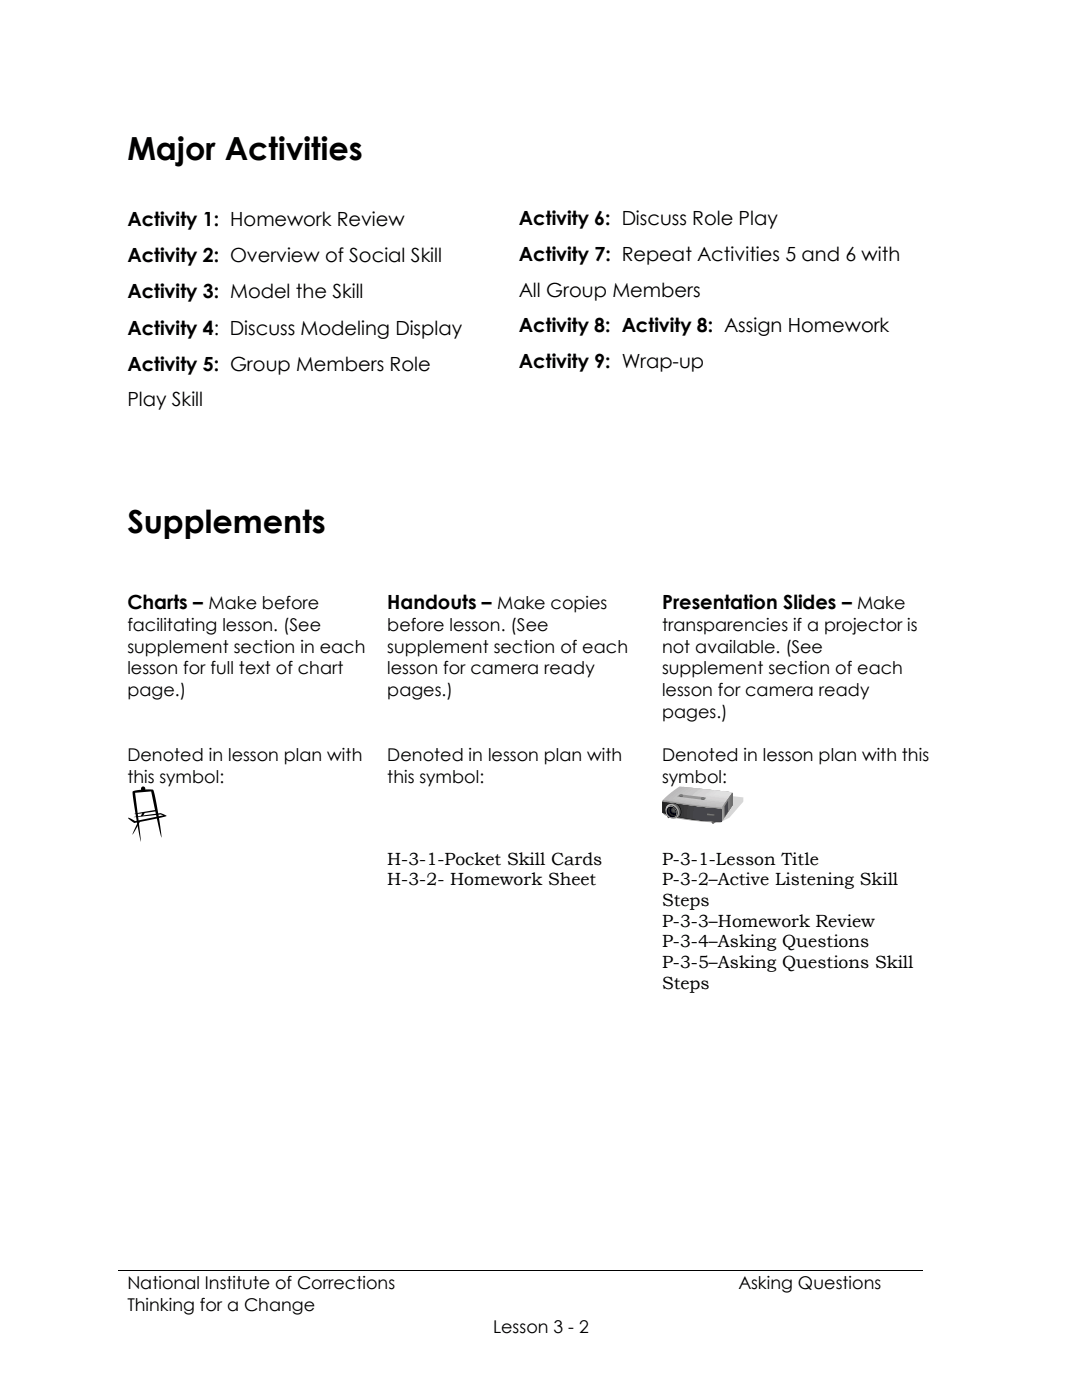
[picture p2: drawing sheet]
<svg xmlns="http://www.w3.org/2000/svg" width="216mm" height="279mm" viewBox="0 0 216 279" stroke-linecap="round" stroke-linejoin="round" font-family="sans-serif">
<path d="M23.5 253.7h78.1M101.8 253.7h4M105.9 253.7h78.3" fill="none" stroke="#000" stroke-width=".2"/>
<g fill="#000">
<path d="M101.6 253.6h.2v.1h-.2z" fill-rule="evenodd"/>
<path d="M105.8 253.6h.1v.1h-.1z" fill-rule="evenodd"/>
</g>
<g fill="#fff">
<path d="M24.6 41h.3v.2h-.3z" fill-rule="evenodd"/>
<path d="M24.6 41h.3v.2h-.3z" fill-rule="evenodd"/>
<path d="M24.9 41h69v.2h-69z" fill-rule="evenodd"/>
<path d="M93.9 41h.2v.2h-.2z" fill-rule="evenodd"/>
<path d="M93.9 41h.2v.2h-.2z" fill-rule="evenodd"/>
<path d="M24.6 41.2h.3v7.2h-.3z" fill-rule="evenodd"/>
<path d="M93.9 41.2h.2v7.2h-.2z" fill-rule="evenodd"/>
<path d="M24.6 48.4h.3v7.1h-.3z" fill-rule="evenodd"/>
<path d="M93.9 48.4h.2v7.1h-.2z" fill-rule="evenodd"/>
<path d="M24.6 62.7h.3v.2h-.3z" fill-rule="evenodd"/>
<path d="M24.6 62.7h.3v.2h-.3z" fill-rule="evenodd"/>
<path d="M24.9 62.7h69v.2h-69z" fill-rule="evenodd"/>
<path d="M93.9 62.7h.2v.2h-.2z" fill-rule="evenodd"/>
<path d="M93.9 62.7h.2v.2h-.2z" fill-rule="evenodd"/>
<path d="M24.6 55.5h.3v7.2h-.3z" fill-rule="evenodd"/>
<path d="M93.9 55.5h.2v7.2h-.2z" fill-rule="evenodd"/>
</g>
<g fill="#000">
<path d="M25.6 163.2l1.4 .7 5.6-1.2-.6-.2-5.3 .6 4.3-.7a2.26 2.26 0 0 1 2.3 .4l-5.7 1.3a1.16 1.16 0 0 1-1.6-.4z" fill-rule="evenodd"/>
<path d="M26.8 162.4l4.4-.8v.3z" fill-rule="evenodd"/>
<path d="M27.6 164l.4-.1-1.6 2.7z" fill-rule="evenodd"/>
<path d="M28.4 162.2l.6-.2-.5 .9h-.4z" fill-rule="evenodd"/>
<path d="M26.5 158l1.7-.4a.45 .45 0 0 1 .3-.6 .45 .45 0 0 1 .5 .6h1.5a51.9 51.9 0 0 1 1.7 9.6l-2-9.3-3.2 .3 1.1 9.8v-.1a80.5 80.5 0 0 1-1.6-9.9z" fill-rule="evenodd"/>
</g>
<path d="M143.7 158.6l4.6 .5v.9l-2.7 3.2-1.5 .7-1.6-3.8z" fill-rule="evenodd" fill="#d8d8d8"/>
<g fill="#4f4449">
<path d="M141.8 163.8l1.2 .2-.7 .4h-.2z" fill-rule="evenodd"/>
<path d="M133.1 162.6l1.1 .3-.9 .4z" fill-rule="evenodd"/>
</g>
<path d="M132.6 159.3l3-2.3 10.4 1.1 .3 .4-2.4 2.9-8-1-3.7-.7z" fill-rule="evenodd" fill="#bcb7ba"/>
<path d="M133.3 159.4l2.1-1.8a1.86 1.86 0 0 1 2.1-.4l8.5 .9 .2 .4-1.5 1.8a1.27 1.27 0 0 1-1.7 .8l-7.1-.9-2.7-.6z" fill-rule="evenodd" fill="#bfbabc"/>
<path d="M134.4 159.1l1.6-1.3a1.9 1.9 0 0 1 2.1-.6l6.5 .8a1.87 1.87 0 0 1 1.6 .4l-1.4 1.8a1.19 1.19 0 0 1-1.6 .7l-5.9-.8-3.2-.6z" fill-rule="evenodd" fill="#c4bfc1"/>
<path d="M135.2 159.2l1.6-1.4a1.91 1.91 0 0 1 2.2-.5l5.7 .7a1.76 1.76 0 0 1 1.5 .4l-1.3 1.6a1.1 1.1 0 0 1-1.5 .6l-6.3-.8-2.1-.4z" fill-rule="evenodd" fill="#c6c1c4"/>
<path d="M136.2 159l1.3-1.1a1.77 1.77 0 0 1 2.1-.5l5.2 .6a1.62 1.62 0 0 1 1.4 .3l-1.2 1.6a1.01 1.01 0 0 1-1.4 .5l-4.7-.5-3-.6z" fill-rule="evenodd" fill="#c9c4c6"/>
<path d="M137 159l.7-.6a2.48 2.48 0 0 1 2.9-.9l5.5 .7a.66 .66 0 0 1-.4 .8l-.6 .7a.93 .93 0 0 1-1.3 .5l-5-.6-2-.4z" fill-rule="evenodd" fill="#cec6c9"/>
<path d="M138 158.8l.5-.4a2.28 2.28 0 0 1 2.7-.8l4.9 .6a.69 .69 0 0 1-.5 .8l-.4 .6a.95 .95 0 0 1-1.4 .4l-4.1-.5-1.9-.4z" fill-rule="evenodd" fill="#d3ced1"/>
<path d="M138.9 158.8l.5-.5a1.99 1.99 0 0 1 2.3-.7l4.3 .5 .1 .2-.8 1a1.15 1.15 0 0 1-1.5 .5l-5.1-.8z" fill-rule="evenodd" fill="#d8d1d3"/>
<path d="M139.7 158.8l.9-.8a1.27 1.27 0 0 1 1.5-.3l3.9 .4 .1 .2-.7 .9a1.12 1.12 0 0 1-1.5 .3l-3.4-.4-.9-.2z" fill-rule="evenodd" fill="#dbd3d6"/>
<path d="M140.5 158.8l.3-.3a2.02 2.02 0 0 1 2.4-.7l2.8 .3 .1 .2-.4 .4a1.16 1.16 0 0 1-1.5 .6z" fill-rule="evenodd" fill="#ddd6d8"/>
<path d="M141.6 158.5l.1-.1a1.54 1.54 0 0 1 2-.5l2.3 .2 .1 .2-.3 .3a1.13 1.13 0 0 1-1.6 .5l-2.8-.4z" fill-rule="evenodd" fill="#e2dbdd"/>
<path d="M142.4 158.5l.9-.7 2.7 .4 .1 .1-.7 .7-3.1-.4z" fill-rule="evenodd" fill="#e5dde0"/>
<path d="M132.2 159.6l6.4 1.1 5.4 .5v2.9a38.3 38.3 0 0 1-11.4-1.5l-.4-.4-.1-2.2z" fill-rule="evenodd" fill="#9b9391"/>
<path d="M146.1 158.3l.2 .4v1.8l-2.3 3.6v-2.9z" fill-rule="evenodd" fill="#a59e9b"/>
<path d="M146.1 158.3l.2 .9a2.85 2.85 0 0 1-.8 2.6l-1.4 2v-1.4a2.74 2.74 0 0 1 .8-2.4z" fill-rule="evenodd" fill="#a39999"/>
<path d="M146.1 158.3l.2 .9a2.76 2.76 0 0 1-.8 2.5l-1.2 1.8v-1.3a2.69 2.69 0 0 1 .8-2.5z" fill-rule="evenodd" fill="#9b9396"/>
<path d="M146.1 158.3v.1a3.5 3.5 0 0 1-.8 3.7l-.8 1.2v-1.4a2.6 2.6 0 0 1 .7-2.3z" fill-rule="evenodd" fill="#998e93"/>
<path d="M146.1 158.3l.1 .2a3.8 3.8 0 0 1-1 3.7l-.5 .8v-1.3a2.4 2.4 0 0 1 .6-2.2z" fill-rule="evenodd" fill="#91898e"/>
<path d="M146.1 158.3l.1 .1a3.6 3.6 0 0 1-.9 3.6l-.5 .7v-1.9a2.09 2.09 0 0 1 .7-1.6z" fill-rule="evenodd" fill="#8e848c"/>
<path d="M146.1 158.3l.2 .8a3.2 3.2 0 0 1-1 2.8l-.3 .5v-2.5z" fill-rule="evenodd" fill="#877f89"/>
<path d="M146.1 158.3l.2 .8a2.84 2.84 0 0 1-.8 2.6l-.3 .4v-1.2a2.99 2.99 0 0 1 .8-2.4z" fill-rule="evenodd" fill="#847a87"/>
<path d="M146.1 158.3l.2 .8a3 3 0 0 1-.8 2.6l-.1 .2v-1.2a2.69 2.69 0 0 1 .6-2.3z" fill-rule="evenodd" fill="#7c7582"/>
<path d="M146.1 158.3l.2 .2v1a2.25 2.25 0 0 1-.7 2l-.1 .1v-1.2a2.19 2.19 0 0 1 .5-1.9z" fill-rule="evenodd" fill="#7a707f"/>
<path d="M146.1 158.3l.2 .2v1a1.69 1.69 0 0 1-.5 1.6l-.1 .2v-2.3z" fill-rule="evenodd" fill="#726b7c"/>
<path d="M146.1 158.3l.2 .2v2l-.4 .5v-2.2z" fill-rule="evenodd" fill="#70667a"/>
<path d="M132.1 160l4.8 .8 7 .8 .1 2.3-6.2-.4a26.3 26.3 0 0 1-5.7-1.3z" fill-rule="evenodd" fill="#28231c"/>
<path d="M132.7 160.1l5.6 .9 5.6 .6 .1 2.3-6.3-.4-2.5-.5-2.2-.6-.3-.1z" fill-rule="evenodd" fill="#2b2821"/>
<path d="M133.4 160.2l4 .7 6.5 .7 .1 2.3-5.7-.4-2.6-.4-2.4-.7z" fill-rule="evenodd" fill="#2d2826"/>
<path d="M134 160.3l4.7 .7 5.2 .5 .1 2.4-5.7-.4-2.4-.4-1.9-.5z" fill-rule="evenodd" fill="#302d2b"/>
<path d="M134.7 160.4l4.8 .7 4.4 .4 .1 2.4-5.1-.3-2-.3-2.3-.6z" fill-rule="evenodd" fill="#333033"/>
<path d="M135.3 160.5l4.1 .6 4.5 .4 .1 2.4-5.4-.4-3.4-.7z" fill-rule="evenodd" fill="#353335"/>
<path d="M135.9 160.6l8 .9 .1 2.4-5.1-.3-3.1-.7z" fill-rule="evenodd" fill="#38353d"/>
<path d="M136.6 160.7l7.3 .8 .1 2.4-4.5-.3-3.1-.6z" fill-rule="evenodd" fill="#3a383f"/>
<path d="M137.2 160.8l6.7 .7 .1 2.4-3.8-.2-3.1-.5z" fill-rule="evenodd" fill="#3d3a47"/>
<path d="M137.8 160.9l6.1 .6 .1 2.4-3.8-.2-2.5-.4z" fill-rule="evenodd" fill="#3f3f4c"/>
<path d="M138.5 161l5.4 .5 .1 2.4-3.5-.2-2.2-.3z" fill-rule="evenodd" fill="#423f51"/>
<g fill="#444456">
<path d="M139.1 161.1l4.8 .4 .1 2.4-5.1-.4z" fill-rule="evenodd"/>
<path d="M145.3 159.8v2.2l-.7 1.1v-2.2z" fill-rule="evenodd"/>
</g>
<path d="M133.5 160.5a1.6 1.6 0 0 1 2.1 .5 1.6 1.6 0 0 1-.3 2.1 1.66 1.66 0 0 1-1.8-.6 1.66 1.66 0 0 1 0-2z" fill-rule="evenodd" fill="#00000f"/>
<path d="M133.5 160.5a1.56 1.56 0 0 1 2 .6 1.56 1.56 0 0 1-.3 2 1.62 1.62 0 0 1-1.8-.6 1.62 1.62 0 0 1 .1-2z" fill-rule="evenodd" fill="#60605b"/>
<path d="M133.2 160.7a1.56 1.56 0 0 1 2 .5 1.56 1.56 0 0 1-.3 2.1 1.62 1.62 0 0 1-1.8-.7 1.62 1.62 0 0 1 .1-1.9z" fill-rule="evenodd" fill="#b5a891"/>
<path d="M133.2 160.7a1.47 1.47 0 0 1 1.9 .5 1.47 1.47 0 0 1-.3 2 1.52 1.52 0 0 1-1.7-.7 1.52 1.52 0 0 1 .1-1.8z" fill-rule="evenodd" fill="#baaf99"/>
<path d="M133.2 160.8a1.35 1.35 0 0 1 1.8 .5 1.35 1.35 0 0 1-.5 1.8 1.47 1.47 0 0 1-1.4-.7 1.47 1.47 0 0 1 .1-1.6z" fill-rule="evenodd" fill="#c4b7a3"/>
<path d="M133.2 160.8a1.27 1.27 0 0 1 1.7 .5 1.27 1.27 0 0 1-.5 1.7 1.37 1.37 0 0 1-1.3-.7 1.37 1.37 0 0 1 .1-1.5z" fill-rule="evenodd" fill="#c9bfa8"/>
<path d="M133.2 160.8a1.17 1.17 0 0 1 1.6 .5 1.17 1.17 0 0 1-.4 1.6 1.27 1.27 0 0 1-1.3-.7 1.27 1.27 0 0 1 .1-1.4z" fill-rule="evenodd" fill="#cec4af"/>
<path d="M133.3 160.8a1.08 1.08 0 0 1 1.4 .5 1.08 1.08 0 0 1-.4 1.4 1.17 1.17 0 0 1-1.2-.6 1.17 1.17 0 0 1 .2-1.3z" fill-rule="evenodd" fill="#d6ceba"/>
<path d="M133.3 160.9a.99 .99 0 0 1 1.3 .4 .99 .99 0 0 1-.4 1.3 1.08 1.08 0 0 1-1-.5 1.08 1.08 0 0 1 .1-1.2z" fill-rule="evenodd" fill="#ddd3c1"/>
<path d="M133.3 160.9a.88 .88 0 0 1 1.2 .4 .88 .88 0 0 1-.5 1.2 .99 .99 0 0 1-.7-1.6z" fill-rule="evenodd" fill="#e5ddcc"/>
<path d="M133.3 160.9a.79 .79 0 0 1 1.1 .4 .79 .79 0 0 1-.5 1.1 .88 .88 0 0 1-.6-1.5z" fill-rule="evenodd" fill="#eae2d3"/>
<path d="M133.3 161a.69 .69 0 0 1 1 .3 .69 .69 0 0 1-.6 .9 .78 .78 0 0 1-.4-1.2z" fill-rule="evenodd" fill="#efead8"/>
<path d="M133.3 161a.6 .6 0 0 1 .9 .3 .6 .6 0 0 1-.5 .8 .69 .69 0 0 1-.4-1.1z" fill-rule="evenodd" fill="#f9f2e2"/>
<path d="M133.3 161a.51 .51 0 0 1 .8 .3 .51 .51 0 0 1-.6 .6l-.3-.3z" fill-rule="evenodd" fill="#fff9ea"/>
<path d="M133.3 161a1.28 1.28 0 0 1 1.7 .5 1.28 1.28 0 0 1-.5 1.7 1.39 1.39 0 0 1-1.3-.7 1.39 1.39 0 0 1 .1-1.5z" fill-rule="evenodd" fill="#00000f"/>
<path d="M133.2 161.1a1.23 1.23 0 0 1 1.7 .5 1.23 1.23 0 0 1-.5 1.6 1.34 1.34 0 0 1-1.3-.7 1.34 1.34 0 0 1 .1-1.4z" fill-rule="evenodd" fill="#c1bcb2"/>
<path d="M133.2 161.1a1.16 1.16 0 0 1 1.6 .5 1.16 1.16 0 0 1-.5 1.5 1.26 1.26 0 0 1-1.2-.6 1.26 1.26 0 0 1 .1-1.4z" fill-rule="evenodd" fill="#c6c1b7"/>
<path d="M133.2 161.1a1.08 1.08 0 0 1 1.5 .4 1.08 1.08 0 0 1-.4 1.5 1.17 1.17 0 0 1-1.2-.6 1.17 1.17 0 0 1 .1-1.3z" fill-rule="evenodd" fill="#c9c6bf"/>
<path d="M133.2 161.1a1.01 1.01 0 0 1 1.4 .4 1.01 1.01 0 0 1-.4 1.4 1.09 1.09 0 0 1-1.1-.6 1.09 1.09 0 0 1 .1-1.2z" fill-rule="evenodd" fill="#ccccc1"/>
<path d="M133.2 161.1a.94 .94 0 0 1 1.3 .4 .94 .94 0 0 1-.4 1.3 1.02 1.02 0 0 1-1-.5 1.02 1.02 0 0 1 .1-1.2z" fill-rule="evenodd" fill="#d1d1c6"/>
<path d="M133.2 161.2a.85 .85 0 0 1 1.2 .4 .85 .85 0 0 1-.5 1.1 .95 .95 0 0 1-.7-1.5z" fill-rule="evenodd" fill="#d3d6ce"/>
<path d="M133.3 161.2a.77 .77 0 0 1 1 .3 .77 .77 0 0 1-.4 1.1 .87 .87 0 0 1-.6-1.4z" fill-rule="evenodd" fill="#d8dbd3"/>
<path d="M133.2 161.3a.68 .68 0 0 1 1 .2 .68 .68 0 0 1-.5 1 .82 .82 0 0 1-.5-1.2z" fill-rule="evenodd" fill="#dbe0db"/>
<path d="M133.3 161.2a.62 .62 0 0 1 .9 .3 .62 .62 0 0 1-.5 .9 .7 .7 0 0 1-.4-1.2z" fill-rule="evenodd" fill="#e0e5e0"/>
<path d="M133.2 161.3a.53 .53 0 0 1 .9 .2 .53 .53 0 0 1-.6 .7l-.3-.4z" fill-rule="evenodd" fill="#e2eae2"/>
<circle cx="133.6" cy="161.6" r=".46" fill="#e5efea"/>
<circle cx="133.6" cy="161.6" r=".39" fill="#eaf4ef"/>
<path d="M133.3 161.1a1.12 1.12 0 0 1 1.5 .5 1.12 1.12 0 0 1-.4 1.5 1.21 1.21 0 0 1-1.2-.6 1.21 1.21 0 0 1 .1-1.4z" fill-rule="evenodd" fill="#00000f"/>
<path d="M134.2 161.2l.3 .3 .4 .6a.55 .55 0 0 1-.6 .1 .55 .55 0 0 1-.4-.5z" fill-rule="evenodd" fill="#1e3030"/>
<path d="M134.1 161.3l.5 .3a.45 .45 0 0 1 .1 .7 .62 .62 0 0 1-.6-.3 .62 .62 0 0 1 0-.7z" fill-rule="evenodd" fill="#263335"/>
<path d="M134.1 161.3h.2l.3 .3a.41 .41 0 0 1 .1 .6 .58 .58 0 0 1-.6-.2 .58 .58 0 0 1 0-.7z" fill-rule="evenodd" fill="#283538"/>
<path d="M134.2 161.3l.4 .3a.39 .39 0 0 1 .1 .6 .54 .54 0 0 1-.6-.2 .54 .54 0 0 1 .1-.7z" fill-rule="evenodd" fill="#30383d"/>
<path d="M134.1 161.4a.54 .54 0 0 1 .6 .7 .47 .47 0 0 1-.5-.1 .47 .47 0 0 1-.1-.6z" fill-rule="evenodd" fill="#353a42"/>
<path d="M134.1 161.5l.1-.1a.5 .5 0 0 1 .5 .7 .49 .49 0 0 1-.6-.6z" fill-rule="evenodd" fill="#3a3d44"/>
<path d="M134.1 161.5l.2-.2 .1 .2 .3 .5a.39 .39 0 0 1-.5 0 .39 .39 0 0 1-.1-.5z" fill-rule="evenodd" fill="#3f3f4c"/>
<path d="M134.2 161.5a.4 .4 0 0 1 .4 .1 .4 .4 0 0 1 0 .5 .42 .42 0 0 1-.4-.6z" fill-rule="evenodd" fill="#44424f"/>
<path d="M134.2 161.4l.3 .1 .2 .4a.32 .32 0 0 1-.5 0 .32 .32 0 0 1 0-.5z" fill-rule="evenodd" fill="#494454"/>
<path d="M134.3 161.4l.1 .1a.26 .26 0 0 1 .3 .3 .26 .26 0 0 1-.3 .2 .26 .26 0 0 1-.2-.3z" fill-rule="evenodd" fill="#514759"/>
<path d="M134.3 161.4l.1 .1a.24 .24 0 0 1 .2 .3 .24 .24 0 0 1-.3 .2 .24 .24 0 0 1-.1-.4z" fill-rule="evenodd" fill="#54495b"/>
<path d="M134.3 161.5l.3 .2a.18 .18 0 0 1-.3 .2 .2 .2 0 0 1 0-.4z" fill-rule="evenodd" fill="#5b4c60"/>
<path d="M133.4 161.3l.4-.2a.93 .93 0 0 0 0 1.1 .93 .93 0 0 0 1 .4 .85 .85 0 0 1-1.4-.4l-.1-.5z" fill-rule="evenodd" fill="#19233d"/>
<path d="M135.2 158.9l.4-.4 5.2 .6 .1 .2-.4 .4z" fill-rule="evenodd" fill="#9b9391"/>
<g fill="#444456">
<path d="M135.6 158.7a.31 .31 0 0 1 .4-.1 .31 .31 0 0 1 .2 .4h-.5l-.1-.1z" fill-rule="evenodd"/>
<path d="M139.9 159.3a.32 .32 0 0 1 .4-.2 .32 .32 0 0 1 .2 .4l-.5 .1z" fill-rule="evenodd"/>
</g>
<g fill="#7f7777">
<path d="M135.6 158.7a.32 .32 0 0 1 .4-.2 .32 .32 0 0 1 .2 .4h-.5z" fill-rule="evenodd"/>
<path d="M140 159.2a.31 .31 0 0 1 .4-.1 .31 .31 0 0 1 .1 .4h-.5l-.1-.1z" fill-rule="evenodd"/>
</g>
<path d="M141.1 162.4l1.4 .1v.3l-1.4-.1z" fill-rule="evenodd" fill="#917259"/>
<g fill="#fff">
<path d="M23.5 169.2h1.9v31.9h-1.9z" fill-rule="evenodd"/>
<path d="M73.5 169.2h1.9v31.9h-1.9z" fill-rule="evenodd"/>
<path d="M25.4 169.2h48.1v4.6h-48.1z" fill-rule="evenodd"/>
<path d="M25.4 173.8h48.1v4.5h-48.1z" fill-rule="evenodd"/>
<path d="M25.4 178.3h48.1v4.6h-48.1z" fill-rule="evenodd"/>
<path d="M25.4 182.9h48.1v4.5h-48.1z" fill-rule="evenodd"/>
<path d="M25.4 187.4h48.1v4.6h-48.1z" fill-rule="evenodd"/>
<path d="M25.4 192h48.1v4.5h-48.1z" fill-rule="evenodd"/>
<path d="M25.4 196.5h48.1v4.6h-48.1z" fill-rule="evenodd"/>
<path d="M75.4 169.2h1.9v8.3h-1.9z" fill-rule="evenodd"/>
<path d="M128.3 169.2h1.9v8.3h-1.9z" fill-rule="evenodd"/>
<path d="M75.4 177.5h54.8v23.6h-54.8z" fill-rule="evenodd"/>
<path d="M77.3 169.2h51v4.1h-51z" fill-rule="evenodd"/>
<path d="M77.3 173.3h51v4.2h-51z" fill-rule="evenodd"/>
<path d="M130.2 169.2h1.9v29h-1.9z" fill-rule="evenodd"/>
<path d="M185.5 169.2h1.9v29h-1.9z" fill-rule="evenodd"/>
<path d="M130.2 198.2h57.2v2.9h-57.2z" fill-rule="evenodd"/>
<path d="M132.1 169.2h53.4v4.1h-53.4z" fill-rule="evenodd"/>
<path d="M132.1 173.3h53.4v4.2h-53.4z" fill-rule="evenodd"/>
<path d="M132.1 177.5h53.4v4.1h-53.4z" fill-rule="evenodd"/>
<path d="M132.1 181.6h53.4v4.2h-53.4z" fill-rule="evenodd"/>
<path d="M132.1 185.8h53.4v4.1h-53.4z" fill-rule="evenodd"/>
<path d="M132.1 189.9h53.4v4.1h-53.4z" fill-rule="evenodd"/>
<path d="M132.1 194h53.4v4.2h-53.4z" fill-rule="evenodd"/>
</g>
<g font-size="6.3">
<text x="25.4" y="31.8">Major Activities</text>
<text x="25.4" y="106.3">Supplements</text>
</g>
<g font-size="3.9">
<text x="25.4" y="45.2">Activity 1: Homework Review</text>
<text x="103.5" y="44.9">Activity 6: Discuss Role Play</text>
<text x="25.4" y="52.3">Activity 2: Overview of Social Skill</text>
<text x="103.5" y="52">Activity 7: Repeat Activities 5 and 6 with</text>
<text x="25.4" y="59.4">Activity 3: Model the Skill</text>
<text x="103.5" y="59.2">All Group Members</text>
<text x="25.4" y="66.9">Activity 4: Discuss Modeling Display</text>
<text x="103.5" y="66.3">Activity 8: Activity 8: Assign Homework</text>
<text x="25.4" y="74">Activity 5: Group Members Role</text>
<text x="103.5" y="73.5">Activity 9: Wrap-up</text>
<text x="25.4" y="81.1">Play Skill</text>
<text x="25.4" y="121.5">Charts – Make before</text>
<text x="77.3" y="121.5">Handouts – Make copies</text>
<text x="132.1" y="121.5">Presentation Slides – Make</text>
</g>
<g font-size="3.5">
<text x="25.4" y="126">facilitating lesson. (See</text>
<text x="77.3" y="126">before lesson. (See</text>
<text x="132.1" y="126">transparencies if a projector is</text>
<text x="25.4" y="130.3">supplement section in each</text>
<text x="77.3" y="130.3">supplement section of each</text>
<text x="132.1" y="130.3">not available. (See</text>
<text x="25.4" y="134.6">lesson for full text of chart</text>
<text x="77.3" y="134.6">lesson for camera ready</text>
<text x="132.1" y="134.6">supplement section of each</text>
<text x="25.4" y="138.9">page.)</text>
<text x="77.3" y="138.9">pages.)</text>
<text x="132.1" y="138.9">lesson for camera ready</text>
<text x="132.1" y="143.2">pages.)</text>
<text x="25.4" y="151.9">Denoted in lesson plan with</text>
<text x="77.3" y="151.9">Denoted in lesson plan with</text>
<text x="132.1" y="151.9">Denoted in lesson plan with this</text>
<text x="25.4" y="156.2">this symbol:</text>
<text x="77.3" y="156.2">this symbol:</text>
<text x="132.1" y="156.2">symbol:</text>
<text x="77.3" y="172.5">H-3-1-Pocket Skill Cards</text>
<text x="132.1" y="172.5">P-3-1-Lesson Title</text>
<text x="77.3" y="176.6">H-3-2- Homework Sheet</text>
<text x="132.1" y="176.6">P-3-2–Active Listening Skill</text>
<text x="132.1" y="180.8">Steps</text>
<text x="132.1" y="184.9">P-3-3–Homework Review</text>
<text x="132.1" y="189.1">P-3-4–Asking Questions</text>
<text x="132.1" y="193.2">P-3-5–Asking Questions Skill</text>
<text x="132.1" y="197.3">Steps</text>
<text x="25.4" y="257.3">National Institute of Corrections</text>
<text x="147.3" y="257.3">Asking Questions</text>
<text x="25.4" y="261.7">Thinking for a Change</text>
<text x="98.4" y="266">Lesson 3 - 2</text>
</g>
</svg>
